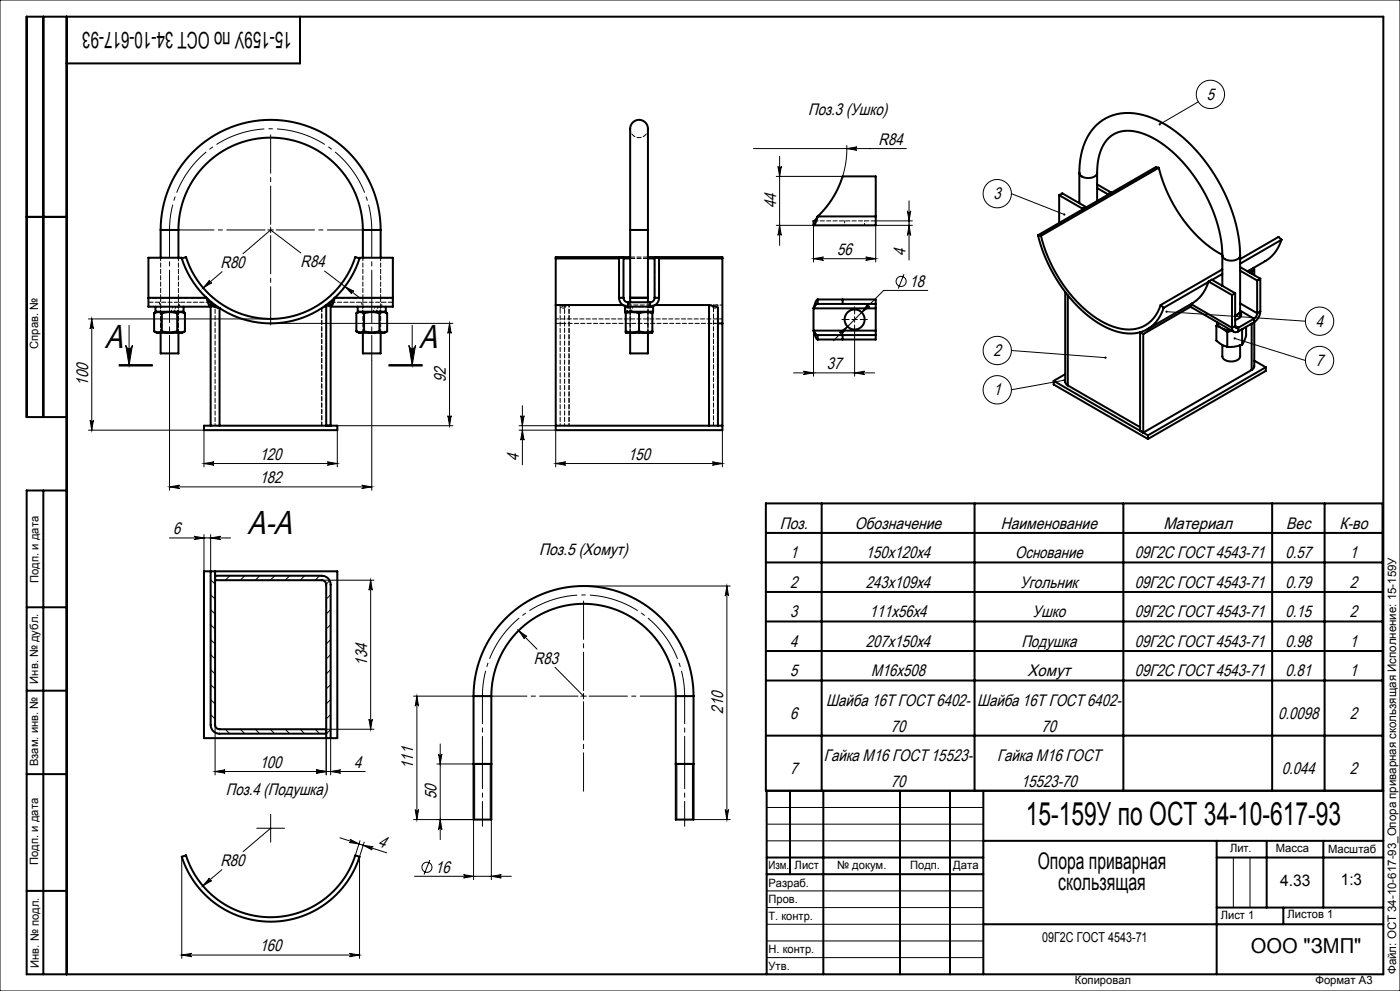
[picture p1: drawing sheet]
<svg xmlns="http://www.w3.org/2000/svg" width="420mm" height="297mm" viewBox="0 0 420 297" stroke-linecap="round" stroke-linejoin="round" font-family="sans-serif">
<g fill="none" stroke="#000" stroke-width=".3">
<path d="M0 0h420v297h-420zM359.5 30.5l-11.6 6.8M226.1 44.5h45.8M233.4 49.9a.5 .5 0 0 0 .5 .4 .5 .5 0 0 0 .5-.4l-.5 3zM233.9 46.9v26.6M254 43.5l-.2 4.8-1 4.6h-19.9M254.1 44.5l3-.5a.5 .5 0 0 0-.5 .5 .5 .5 0 0 0 .5 .5zM303.4 58l15.9 6.3M80.4 68.9h1.6M81.2 68.1v1.7M90.3 75.8l-9.1-6.9-8.3 7.1M232.9 67.5h11.2v11"/>
<path d="M233.9 67.5l.5 3a.5 .5 0 0 0-.5-.4 .5 .5 0 0 0-.5 .4zM244.1 77.5h18.6M244.1 77.5l3-.5a.5 .5 0 0 0-.5 .5 .5 .5 0 0 0 .5 .5zM259.7 77l3 .5-3 .5a.5 .5 0 0 0 .5-.5 .5 .5 0 0 0-.5-.5zM262.7 66.2h11M272.2 63.2a.5 .5 0 0 0 .5 .5 .5 .5 0 0 0 .5-.5l-.5 3zM272.7 60.2v17.7M272.7 67.5l.5 3a.5 .5 0 0 0-.5-.4 .5 .5 0 0 0-.5 .4zM273.7 67.5h-11v11M26.5 95.6h54.7M27.5 95.6l.5 3a.5 .5 0 0 0-.5-.5 .5 .5 0 0 0-.5 .5zM27.5 95.6v33.3"/>
<path d="M38.7 97.5v12M62.9 84a.5 .5 0 0 0 0 .6 .5 .5 0 0 0 .7 .1l-2.6 1.6zM66.6 81.4l-5.6 4.9M81.2 96.9h54.7M97.4 81.2l10.8 8.3M103.5 85.9l2.7 1.4a.5 .5 0 0 0-.7 .1 .5 .5 0 0 0 .1 .7zM123.7 97.5v12M134.9 96.9l.5 3a.5 .5 0 0 0-.5-.5 .5 .5 0 0 0-.5 .5zM134.9 96.9v30.7M244.1 99.1v13.7M251.8 99.6l2.5-1.7-1.8 2.4a.5 .5 0 0 0 0-.6 .5 .5 0 0 0-.7-.1zM255.6 95.8h1.6"/>
<path d="M256.4 94.9v1.7M256.4 99.6v13.2M260.3 91.2a.5 .5 0 0 0 0 .6 .5 .5 0 0 0 .7 .1l-2.5 1.7zM271.2 82.2l-1.7 4.3M278.3 87h-13.2l-15.1 15.1M350 93.4l41.6 2.9M35.7 109.7h10zM35.7 109.5h10M35.7 109.3h10M37.7 103.5a1 1 0 0 0 1 .9 1 1 0 0 0 1-.9l-1 6zM50.9 107.9v39M111.5 107.9v39"/>
<path d="M116.7 109.5h10M116.7 109.3h10M116.7 109.7h10M122.7 103.5a1 1 0 0 0 1 .9 1 1 0 0 0 1-.9l-1 6zM238.1 111.8h24.3M241.1 111.3l3 .5-3 .5a.5 .5 0 0 0 .4-.5 .5 .5 0 0 0-.4-.5zM256.4 111.8l3-.5a.5 .5 0 0 0-.5 .5 .5 .5 0 0 0 .5 .5zM303.4 105l28.3 2.2M319.3 113.9l-15.9 2.9M370.4 101.4l21.2 6.6M26.5 128.9h34.7v11M27 125.9a.5 .5 0 0 0 .5 .5 .5 .5 0 0 0 .5-.5l-.5 3z"/>
<path d="M61.2 138.9l3-.5a.5 .5 0 0 0-.5 .5 .5 .5 0 0 0 .5 .5zM61.2 138.9h40M98.2 138.4l3 .5-3 .5a.5 .5 0 0 0 .5-.5 .5 .5 0 0 0-.5-.5zM101.2 128.9v11M101.2 127.6h34.7M134.4 124.6a.5 .5 0 0 0 .5 .5 .5 .5 0 0 0 .5-.5l-.5 3zM155.7 128.9h11v11M155.7 127.6h11M156.2 124.6a.5 .5 0 0 0 .5 .5 .5 .5 0 0 0 .5-.5l-.5 3zM156.7 128.9l.5 3a.5 .5 0 0 0-.5-.5 .5 .5 0 0 0-.5 .5zM156.7 121.6v17.7M166.7 138.9l3-.5a.5 .5 0 0 0-.5 .5 .5 .5 0 0 0 .5 .5z"/>
<path d="M166.7 138.9h50M213.7 138.4l3 .5-3 .5a.5 .5 0 0 0 .5-.5 .5 .5 0 0 0-.5-.5zM216.7 128.9v11M50.9 145.9l3-.5a.5 .5 0 0 0-.5 .5 .5 .5 0 0 0 .5 .5zM50.9 145.9h60.6M108.5 145.4l3 .5-3 .5a.5 .5 0 0 0 .5-.5 .5 .5 0 0 0-.5-.5zM50.8 161.2h18.4M58.2 160.7l3 .5-3 .5a.5 .5 0 0 0 .5-.5 .5 .5 0 0 0-.5-.5zM61.2 160.2v11M63.2 161.2l3-.5a.5 .5 0 0 0-.5 .5 .5 .5 0 0 0 .5 .5zM63.2 160.2v11M63.2 178.2l1.3 1.4"/>
<path d="M63.2 173.7l1.3 1.4M68.9 172.6l-1.3 1.3M73.4 172.6l-1.3 1.3M77.9 172.6l-1.3 1.3M82.4 172.6l-1.3 1.3M86.9 172.6l-1.3 1.3M91.4 172.6l-1.3 1.3M95.9 172.6l-1.4 1.3M96.5 173.9h15.7M98.9 174l-1 1.1M99.2 178.2l-1.3 1.4M111.2 173.9v44.7"/>
<path d="M111.2 173.9l.5 3a.5 .5 0 0 0-.5-.5 .5 .5 0 0 0-.5 .5zM175.1 175.6h44M218.1 175.6v70M218.1 175.6l.5 3a.5 .5 0 0 0-.5-.4 .5 .5 0 0 0-.5 .4zM63.2 196.2l1.3 1.3M63.2 191.7l1.3 1.3M63.2 187.2l1.3 1.3M63.2 182.7l1.3 1.3M99.2 182.7l-1.3 1.3M99.2 187.2l-1.3 1.3M99.2 191.7l-1.3 1.3M99.2 196.2l-1.3 1.3"/>
<path d="M155.6 189l2.5 1.8a.5 .5 0 0 0-.7 0 .5 .5 0 0 0-.1 .7zM155.6 189l5.5 5.6M166.5 200l8.6 8.6M63.2 214.1l1.3 1.4M63.2 209.7l1.3 1.3M63.2 205.2l1.3 1.3M63.2 200.7l1.3 1.3M64.5 217.2v15M67.6 218.6l1.3 1.3M72.1 218.6l1.3 1.3M76.6 218.6l1.3 1.3M81.1 218.6l1.3 1.3"/>
<path d="M85.6 218.6l1.3 1.3M90.1 218.6l1.3 1.3M94.5 218.6l1.4 1.3M97.9 218.6h14.3M99.2 200.7l-1.3 1.3M99.2 205.2l-1.3 1.3M99.2 209.7l-1.3 1.3M99.2 214.1l-1.3 1.4M99.2 218.6l-1.3 1.4M110.7 215.6a.5 .5 0 0 0 .5 .4 .5 .5 0 0 0 .5-.4l-.5 3zM124.1 208.6h18M125.1 208.6v37"/>
<path d="M125.1 208.6l.5 3a.5 .5 0 0 0-.5-.4 .5 .5 0 0 0-.5 .4zM174.2 208.6h1.7M175.1 207.8v1.7M64.5 231.2l3-.5a.5 .5 0 0 0-.4 .5 .5 .5 0 0 0 .4 .5zM64.5 231.2h45.1M94.9 230.7l3 .5-3 .5a.5 .5 0 0 0 .4-.5 .5 .5 0 0 0-.4-.5zM97.9 221.2v11M99.2 231.2l3-.5a.5 .5 0 0 0-.5 .5 .5 .5 0 0 0 .5 .5zM99.2 221.2v11M131.1 229h11M131.6 226a.5 .5 0 0 0 .5 .4 .5 .5 0 0 0 .5-.4l-.5 3zM132.1 223v28.6"/>
<path d="M142.4 229v16.6M147.1 229v16.6M203.1 229v16.6M207.7 229v16.6M54.5 256.8v30.4M77 248.2h8.4M81.2 244.1v8.3M81.2 248.2l-8.3 7M102 251.1l14 4.5M105 251.5l2.7 1.4-3-.4a.5 .5 0 0 0 .6-.4 .5 .5 0 0 0-.3-.6zM108 252l-1.4 4.4M109 253.3l3 .5a.5 .5 0 0 0-.6 .3 .5 .5 0 0 0 .3 .6z"/>
<path d="M109.3 252.4l-1.4 4.4v30.4M124.1 245.6h18v18M124.6 242.6a.5 .5 0 0 0 .5 .5 .5 .5 0 0 0 .5-.5l-.5 3zM128.9 257.8l-1.7 4.3M132.1 245.6l.5 3a.5 .5 0 0 0-.5-.4 .5 .5 0 0 0-.5 .4zM147.4 245.6v18M208.1 245.6h11M217.6 242.6a.5 .5 0 0 0 .5 .5 .5 .5 0 0 0 .5-.5l-.5 3zM230 242h65M230 247h65M230 252h65M370 257v15"/>
<path d="M375 257v15M62.8 263.2a.5 .5 0 0 0 0 .7 .5 .5 0 0 0 .7 0l-2.6 1.6zM66.6 260.6l-5.7 4.9M124.3 262.6h29.1M139.1 262.1l3 .5-3 .5a.5 .5 0 0 0 .4-.5 .5 .5 0 0 0-.4-.5zM147.4 262.6l3-.5a.5 .5 0 0 0-.5 .5 .5 .5 0 0 0 .5 .5zM230 267h65M230 272h65M230 277h65M54.5 286.2h53.4M54.5 286.2l3-.5a.5 .5 0 0 0-.4 .5 .5 .5 0 0 0 .4 .5zM104.9 285.7l3 .5-3 .5a.5 .5 0 0 0 .4-.5 .5 .5 0 0 0-.4-.5z"/>
<path d="M230 282h65M230 287h65"/>
<circle cx="363.1" cy="28.3" r="4.2"/>
<circle cx="299.2" cy="58" r="4.2"/>
<circle cx="270.3" cy="84.3" r="1.51"/>
<circle cx="395.9" cy="96.3" r="4.2"/>
<circle cx="299.2" cy="105" r="4.2"/>
<circle cx="299.2" cy="116.8" r="4.2"/>
<circle cx="395.9" cy="108" r="4.2"/>
<circle cx="128.1" cy="259.9" r="1.51"/>
</g>
<path d="M142.1 229h5.3M202.7 229h5.4" fill="none" stroke="#000" stroke-width=".6" stroke-linecap="butt"/>
<path d="M111.5 68.9a30.3 30.3 0 0 0-30.3-30.3 30.3 30.3 0 0 0-30.3 30.3M205.4 208.6a30.3 30.3 0 0 0-30.3-30.3 30.3 30.3 0 0 0-30.4 30.3" fill="none" stroke="#000" stroke-width=".3" stroke-dasharray="15.2 1.3 1.3 1.3" stroke-dashoffset="7.6" stroke-linecap="butt"/>
<g fill="none" stroke="#000" stroke-width=".6">
<path d="M13 5v120M20 5v287M90 5v14h-70M317.7 58.5l7.1 4M317.7 58.5l1-.6 7 4.1M317.7 58.5v8.3M323.8 51.8a19 19 0 0 1 6.1-15.1 15.3 15.3 0 0 1 15.7-1.4 43.7 43.7 0 0 1 20.6 20.3 45.9 45.9 0 0 1 5.8 21M323.8 51.8a3 3 0 0 0 4.5 1.2l.6-.6 .2-.6M323.8 51.8v9.1M329.1 51.8a13.7 13.7 0 0 1 4.1-11 10.1 10.1 0 0 1 10.3-.5 38.5 38.5 0 0 1 18.1 18.1 40.4 40.4 0 0 1 5.1 18.2M329.1 51.8v8.4M329.1 56.4l3.2 1.8"/>
<path d="M329.1 55.3l4.2 2.3M332.3 58.2l.1 .2M333.3 57.6l-1 .6M333.3 57.6v.2M347.6 50.3a42.3 42.3 0 0 0 18 25.5l1.1 .6M347.6 50.3l-.9-.2-35.3 20.4M347.6 50.3l-35.3 20.4M8 65h12M48.2 68.9a33 33 0 0 1 33-33 33 33 0 0 1 33 33M48.2 68.9h5.3M48.2 68.9v8.4M53.5 68.9a27.7 27.7 0 0 1 27.7-27.6 27.7 27.7 0 0 1 27.7 27.6"/>
<path d="M53.5 68.9v8.4M54.5 77.5l1.3-.5a26.7 26.7 0 0 0 25.4 18.6 26.7 26.7 0 0 0 25.4-18.6l1.3 .5M54.5 77.5a28 28 0 0 0 26.7 19.4 28 28 0 0 0 26.7-19.4M54.5 77.5v-.2h-10v12M107.9 77.5v-.2h10v12M108.9 68.9h5.3M108.9 68.9v8.4M114.2 68.9v8.4M166.7 77.5v13.9M166.7 77.5h19M187 77.5h2M189 68.9v-29.2a2.8 2.8 0 0 1 1.4-3.4 2.8 2.8 0 0 1 3.6 .9l.4 1.4v30.3"/>
<path d="M189 68.9h5.4M189 68.9v21.7M189 77h-22.3v.5M194.4 68.9v21.7M194.4 77h22.3v.5M194.4 77.5h2M197.7 77.5h19M216.7 77.5v19.4M245.3 64.9l-.1 .4a3.3 3.3 0 0 1-1.1 2.2M245.3 64.9l-.7 1-.5 .3v1.3M245.3 64.9a28 28 0 0 0 7.5-12h9.9v12M245.3 64.9h17.4"/>
<path d="M262.7 64.9v2.6h-18.6M311.4 70.5a43.9 43.9 0 0 0 19.5 27.1 14.3 14.3 0 0 0 12.7 1.4 10.9 10.9 0 0 0 5.5-6.7M311.4 70.5l.9 .2M312.3 70.7a42.3 42.3 0 0 0 17.9 25.5 14.1 14.1 0 0 0 12.6 1.7 10.3 10.3 0 0 0 5.4-6.5M324.8 62.5v.2M325.7 62l-.9 .5M325.7 62l.1 .2M366.7 76.6a3 3 0 0 0 4.4 1.1l.7-.5 .2-.6M366.7 76.6v9.1M372 76.6v18.5M384.5 71.9a11 11 0 0 1-4.9 6.3l-5.3 3.1M384.5 71.9l-12.5 7.1"/>
<path d="M384.5 71.9l-.9-.9-11.6 6.7M44.5 89.3v2.6h18.7a4.2 4.2 0 0 1-1.3-2.6M44.5 89.3h17.4M46.2 93.9a2.05 2.05 0 0 1 2.3 0M46.2 99.3l.9 .5h7.6l.8-.5M46.2 99.3a2.05 2.05 0 0 0 2.3 0M46.2 93.9v5.4M46.6 91.9v1.5h8.5v-1.5M47.1 93.4l-.9 .5M48.2 99.8v6.1h5.3v-6.1M48.5 93.9a7.7 7.7 0 0 1 4.7 0M48.5 99.3a7.7 7.7 0 0 0 4.7 0"/>
<path d="M48.5 93.9v5.4M53.2 93.9a2.05 2.05 0 0 1 2.3 0M53.2 99.3a2.05 2.05 0 0 0 2.3 0M53.2 93.9v5.4M54.7 93.4l.8 .5M55.5 93.9v5.4M61.9 89.3l.7 .9 .6 .4v37M63.2 91.4h1.3l.4 .5 1 .4-2.1-.5zM65.9 92.3v35.3M99.2 91.4h-1.3v36.2M100.4 89.3l-.6 2-.6 .6h18.7v-2.6M100.4 89.3l-.6 .9-.6 .4v37"/>
<path d="M100.4 89.3h17.5M106.9 93.9a2.05 2.05 0 0 1 2.3 0M106.9 99.3a2.05 2.05 0 0 0 2.3 0M106.9 99.3l.8 .5h7.6l.8-.5M106.9 93.9v5.4M107.3 91.9v1.5h8.4v-1.5M107.7 93.4l-.8 .5M108.9 99.8v6.1h5.3v-6.1M109.2 93.9a7.7 7.7 0 0 1 4.6 0M109.2 99.3a7.7 7.7 0 0 0 4.6 0M109.2 93.9v5.4M113.8 93.9a2.05 2.05 0 0 1 2.3 0"/>
<path d="M113.8 99.3a2.05 2.05 0 0 0 2.3 0M113.8 93.9v5.4M115.3 93.4l.8 .5M116.1 93.9v5.4M166.7 91.4h20.1M166.7 91.4v37.5h50v-32M185.7 89.3a2.67 2.67 0 0 0 2.7 2.6M185.7 89.3h1.3M185.7 89.3v-12h1.3v12M187 89.3a1.33 1.33 0 0 0 1.4 1.3M187.7 99.3a.59 .59 0 0 0 .3 .5 .59 .59 0 0 0 .7 0h6a.59 .59 0 0 0 .7 0 .59 .59 0 0 0 .3-.5M187.7 99.3a5.8 5.8 0 0 0 4 0"/>
<path d="M187.7 93.9a5.8 5.8 0 0 1 4 0M187.7 93.9v5.4M187.9 93.4l-.2 .5M188.4 91.9h-.9v1.5h8.4v-1.5h-.9M188.4 91.9h6.6M188.4 90.6v1.3M188.4 90.6h6.6M189 89.3h5.4M189 99.8v6.1h5.4v-6.1M191.7 99.3a5.8 5.8 0 0 0 4 0M191.7 93.9a5.8 5.8 0 0 1 4 0M191.7 93.9v5.4"/>
<path d="M195 90.6v1.3M195.5 93.4l.2 .5M195.7 93.9v5.4M196.4 89.3a1.33 1.33 0 0 1-1.4 1.3M196.4 89.3h1.3M196.4 89.3v-12h1.3v12M196.6 91.4h16.1M197.7 89.3a2.67 2.67 0 0 1-2.7 2.6M212.7 91.4l2.3 .6 .4 .3v35.3M212.7 91.4v36.2M215.4 96.9h1.3M244.1 99.1v.2a3.9 3.9 0 0 0 1.2 2.5"/>
<path d="M244.1 99.1l.6 1 .6 .3M244.1 92.4v6.7M244.1 92.4h18.6M244.1 99.1h18.6M245.3 89.8h7.5M245.3 91.1h7.5M245.3 89.8a3.3 3.3 0 0 0-1.1 2.2l-.1 .4M245.3 91.1l-.5 .2-.7 1.1M245.3 89.8v1.3M252.8 89.8h9.9v1.3M252.8 89.8v1.3M252.8 91.1h9.9"/>
<path d="M262.7 91.1v1.3M262.7 99.1v1.3M262.7 92.4v6.7M319.6 87.5v26.9l.2 .6 .5 .5M320.3 88.5v27M348.2 91.4l.9 .9M357.2 91.9l-14.2 8.2M362.5 84.5l-13.4 7.8M362.6 84.4a11.1 11.1 0 0 1-4.9 6.5l-13.5 7.8M362.6 84.4l7 4M362.6 84.4l.9-.6 7 4.1M364.9 97.7l1.1 .4"/>
<path d="M364.9 97.7v4.4a7.5 7.5 0 0 0 3.3 1.9M365.2 96.6a2.32 2.32 0 0 0 1.9 2l2.3 .4M365.2 96.8l-.3 .9M366.7 85.5l-.1 .1M366.7 82.1l-3.1 1.8M366.7 80.7l-18.5 10.7M366.8 98.5l1.4 1.1M368.2 99.6v4.4M369.6 99.1l-1.4 .5M369.6 98.2l-12.3-7.1 .1 1 12.8 7.3M369.6 98.2a1.15 1.15 0 0 0 .6 1.2 1.15 1.15 0 0 0 1.3-.1M369.6 88.4v9.8"/>
<path d="M370.5 97.7a.57 .57 0 0 0 .3 .6 .57 .57 0 0 0 .7-.1M370.5 94.6l1-.5 .5-.9-.3 .7zM370.5 87.9l-.9 .5M370.5 87.9v9.8M370.5 97.7l-.9 .5M370.5 97.7l1 .5M371.5 98.2v1.1M372 93.5a1.42 1.42 0 0 1 .2 1.5 1.42 1.42 0 0 1-1.3 .8l-.4 .1M372 81.1l5.1 3M372 80l6.1 3.5M372 94.6l.2 .2M372 90.9l5.1 3"/>
<path d="M372 93.1l4.2 2.4M372.1 94.7h-.1M372.3 98.9h.3M372.6 98.9v4.4M372.7 98.6l-.1 .3M373.8 98a7 7 0 0 1-1.2 5.3M374.9 81l.6 .4M375.5 81.4l-.6 .3M375.5 81.4v.6M375.5 97v13.9M376.1 80.3l.2 .4-.8 .7M376.2 95.5l-4.7 2.7"/>
<path d="M376.2 95.5v1.1M376.2 96.6l-4.7 2.7M376.3 96.5v13.3l-.2 .6-.6 .5M376.3 80.6v1.9M377.1 93.9a2.08 2.08 0 0 1-.9 1.6M377.1 84.1v9.8M378.1 93.3a4.2 4.2 0 0 1-1.9 3.3M378.1 83.5l-1 .6M378.1 83.5v9.8M378.1 93.3l-1 .6M245.3 101.8h7.5M245.3 100.4h7.5"/>
<path d="M245.3 100.4v1.4M252.8 100.4v1.4M252.8 100.4h9.9M262.7 100.4v1.4h-9.9M316.1 114.2l28.3 16.3M316.1 114.2v1l28.3 16.4M319.6 112.2l-3.5 2M320.3 115.5l21.7 12.5M343 100.1l-1-.5v29.5M343 100.1v29.6l32.5-18.8M366.7 103.4v3.4a2.78 2.78 0 0 0 3.7 1.4l1-.4 .5-.5 .1-3.8M372.6 103.3a9 9 0 0 1-4.4 .7"/>
<path d="M376.3 108.1l3.4 2M379.7 110.1l-35.3 20.4M379.7 110.1v1.1l-35.3 20.4M20 125h-12v-120h407v287h-407v-145h12M61.2 127.6h40v1.3h-40zM166.7 127.6h50M344.4 130.5v1.1M13 147v145M229.8 159.7h185M246.5 150.9v86.1M292.4 150.9v86.1M337 150.9v86.1"/>
<path d="M381.6 150.9v86.1M397.4 150.9v86.1M61.2 171.2h40v50h-40zM63.2 171.2v46a2.67 2.67 0 0 0 2.7 2.7h32M64.5 171.2v46a1.33 1.33 0 0 0 1.4 1.4h32M64.5 172.6h32a2.67 2.67 0 0 1 2.7 2.6v46M64.5 173.9h32a1.33 1.33 0 0 1 1.4 1.3v46M229.8 168.6h185M229.8 177.4h185M8 182h12M229.8 186.3h185M229.8 195.1h185"/>
<path d="M8 207h12M142.1 208.6a33 33 0 0 1 33-33 33 33 0 0 1 33 33M142.1 208.6v37h5.3v-37M142.1 208.6h5.3M147.4 208.6a27.7 27.7 0 0 1 27.7-27.6 27.7 27.7 0 0 1 27.6 27.6M202.7 208.6v37h5.4v-37M202.7 208.6h5.4M229.8 204h185M8 232h12M142.1 229h5.3zM142.1 229h.1M202.7 229h5.4z"/>
<path d="M202.7 229h.1M229.8 220.5h185M230 237v55M237 237v25M247 237v55M270 237v55M285 237v55M295 237v55M414.8 237v-86.1h-185v86.1h185.2M54.5 256.8l1.3-.4a26.7 26.7 0 0 0 25.4 18.5 26.7 26.7 0 0 0 25.4-18.5l1.3 .4a28 28 0 0 1-26.7 19.4 28 28 0 0 1-26.7-19.4zM230 257h65M295 252h120"/>
<path d="M365 252v40M365 257h50M380 252v20M397 252v20M8 267h12M230 262h65M295 277h120M365 272h50M385 272v5"/>
<circle cx="256.4" cy="95.8" r="3"/>
</g>
<path d="M79.5 68.9h-26.8M81.2 67.3v-26.9M81.2 70.6v26.8M82.9 68.9h26.8M173.4 208.6h-26.8M175.1 207v-26.9M175.1 210.3v26.8M176.7 208.6h26.9" fill="none" stroke="#000" stroke-width=".3" stroke-dasharray="15.2 1.3 1.3 1.3" stroke-dashoffset="3.7"/>
<path d="M254.7 95.8h-2.1M256.4 94.1v-2.2M256.4 97.4v2.2M258.1 95.8h2.1" fill="none" stroke="#000" stroke-width=".3" stroke-dasharray="15.2 1.3 1.3 1.3"/>
<path d="M50.9 107.9v-18.6M111.5 107.9v-18.6M144.7 247.6v-18.6M205.4 247.6v-18.6" fill="none" stroke="#000" stroke-width=".3" stroke-dasharray="15.2 1.3 1.3 1.3" stroke-dashoffset="7.8"/>
<path d="M50.9 68.9v20.4M111.5 68.9v20.4M144.7 208.6v20.4M205.4 208.6v20.4" fill="none" stroke="#000" stroke-width=".3" stroke-dasharray="15.2 1.3 1.3 1.3" stroke-dashoffset="7"/>
<g fill="#000">
<path d="M347.7 37l-.1 .4 .3-.1-.3 .1a.33 .33 0 0 0 .5 .1 .33 .33 0 0 0 .1-.5 .33 .33 0 0 0-.5 0zM349.7 93.2l-.1 .2h.4h-.4a.33 .33 0 0 0 .4 .3 .33 .33 0 0 0 .3-.4 .33 .33 0 0 0-.6-.1zM370.2 101.2l-.1 .1 .3 .1-.3-.1a.33 .33 0 0 0 .3 .4 .33 .33 0 0 0 .3-.4 .33 .33 0 0 0-.5-.1zM319 113.7a.33 .33 0 0 0 .2 .6 .33 .33 0 0 0 .4-.4h-.3h.3l-.2-.3zM331.4 107l.1 .5 .4-.1 .1-.2h-.3h.3l-.1-.3zM319.1 64.1v.4h.5l-.3-.2 .3 .1-.1-.4zM122.7 103.5a1 1 0 0 0 1 .9 1 1 0 0 0 1-.9l-1 6zM37.7 103.5a1 1 0 0 0 1 .9 1 1 0 0 0 1-.9l-1 6z"/>
<path d="M233.9 67.5l.5 3a.5 .5 0 0 0-.5-.4 .5 .5 0 0 0-.5 .4zM233.4 49.9a.5 .5 0 0 0 .5 .4 .5 .5 0 0 0 .5-.4l-.5 3z"/>
<path d="M259.7 77l3 .5-3 .5a.5 .5 0 0 0 .5-.5 .5 .5 0 0 0-.5-.5zM244.1 77.5l3-.5a.5 .5 0 0 0-.5 .5 .5 .5 0 0 0 .5 .5z"/>
<path d="M272.2 63.2a.5 .5 0 0 0 .5 .5 .5 .5 0 0 0 .5-.5l-.5 3zM272.7 67.5l.5 3a.5 .5 0 0 0-.5-.4 .5 .5 0 0 0-.5 .4z"/>
<path d="M27 125.9a.5 .5 0 0 0 .5 .5 .5 .5 0 0 0 .5-.5l-.5 3zM27.5 95.6l.5 3a.5 .5 0 0 0-.5-.5 .5 .5 0 0 0-.5 .5zM134.4 124.6a.5 .5 0 0 0 .5 .5 .5 .5 0 0 0 .5-.5l-.5 3zM134.9 96.9l.5 3a.5 .5 0 0 0-.5-.5 .5 .5 0 0 0-.5 .5zM132.1 245.6l.5 3a.5 .5 0 0 0-.5-.4 .5 .5 0 0 0-.5 .4zM131.6 226a.5 .5 0 0 0 .5 .4 .5 .5 0 0 0 .5-.4l-.5 3zM124.6 242.6a.5 .5 0 0 0 .5 .5 .5 .5 0 0 0 .5-.5l-.5 3zM125.1 208.6l.5 3a.5 .5 0 0 0-.5-.4 .5 .5 0 0 0-.5 .4zM217.6 242.6a.5 .5 0 0 0 .5 .5 .5 .5 0 0 0 .5-.5l-.5 3zM218.1 175.6l.5 3a.5 .5 0 0 0-.5-.4 .5 .5 0 0 0-.5 .4z"/>
<path d="M61.2 138.9l3-.5a.5 .5 0 0 0-.5 .5 .5 .5 0 0 0 .5 .5zM98.2 138.4l3 .5-3 .5a.5 .5 0 0 0 .5-.5 .5 .5 0 0 0-.5-.5zM62.9 84l-1.9 2.3 2.6-1.6a.5 .5 0 0 1-.7-.1 .5 .5 0 0 1 0-.6zM103.5 85.9l2.1 2.2a.5 .5 0 0 1-.1-.7 .5 .5 0 0 1 .7-.1zM50.9 145.9l3-.5a.5 .5 0 0 0-.5 .5 .5 .5 0 0 0 .5 .5zM108.5 145.4l3 .5-3 .5a.5 .5 0 0 0 .5-.5 .5 .5 0 0 0-.5-.5zM166.7 138.9l3-.5a.5 .5 0 0 0-.5 .5 .5 .5 0 0 0 .5 .5zM213.7 138.4l3 .5-3 .5a.5 .5 0 0 0 .5-.5 .5 .5 0 0 0-.5-.5zM155.6 189l1.7 2.5a.5 .5 0 0 1 .1-.7 .5 .5 0 0 1 .7 0zM62.8 263.2l-1.9 2.3 2.6-1.6a.5 .5 0 0 1-.7 0 .5 .5 0 0 1 0-.7zM254.1 44.5l3 .5a.5 .5 0 0 1-.5-.5 .5 .5 0 0 1 .5-.5zM251.8 99.6a.5 .5 0 0 1 .7 .1 .5 .5 0 0 1 0 .6l1.8-2.4zM260.3 91.2l-1.8 2.4 2.5-1.7a.5 .5 0 0 1-.7-.1 .5 .5 0 0 1 0-.6zM241.1 111.3l3 .5-3 .5a.5 .5 0 0 0 .4-.5 .5 .5 0 0 0-.4-.5zM256.4 111.8l3-.5a.5 .5 0 0 0-.5 .5 .5 .5 0 0 0 .5 .5z"/>
<path d="M156.2 124.6a.5 .5 0 0 0 .5 .5 .5 .5 0 0 0 .5-.5l-.5 3zM156.7 128.9l.5 3a.5 .5 0 0 0-.5-.5 .5 .5 0 0 0-.5 .5z"/>
<path d="M63.2 161.2l3-.5a.5 .5 0 0 0-.5 .5 .5 .5 0 0 0 .5 .5zM58.2 160.7l3 .5-3 .5a.5 .5 0 0 0 .5-.5 .5 .5 0 0 0-.5-.5zM147.4 262.6l3-.5a.5 .5 0 0 0-.5 .5 .5 .5 0 0 0 .5 .5zM139.1 262.1l3 .5-3 .5a.5 .5 0 0 0 .4-.5 .5 .5 0 0 0-.4-.5z"/>
<path d="M111.2 173.9l.5 3a.5 .5 0 0 0-.5-.5 .5 .5 0 0 0-.5 .5zM110.7 215.6a.5 .5 0 0 0 .5 .4 .5 .5 0 0 0 .5-.4l-.5 3z"/>
<path d="M94.9 230.7l3 .5-3 .5a.5 .5 0 0 0 .4-.5 .5 .5 0 0 0-.4-.5zM64.5 231.2l3-.5a.5 .5 0 0 0-.4 .5 .5 .5 0 0 0 .4 .5z"/>
<path d="M99.2 231.2l3-.5a.5 .5 0 0 0-.5 .5 .5 .5 0 0 0 .5 .5zM94.9 230.7l3 .5-3 .5a.5 .5 0 0 0 .4-.5 .5 .5 0 0 0-.4-.5z"/>
<path d="M105 251.5l2.7 1.4-3-.4a.5 .5 0 0 0 .6-.4 .5 .5 0 0 0-.3-.6zM109 253.3l3 .5a.5 .5 0 0 0-.6 .3 .5 .5 0 0 0 .3 .6z"/>
<path d="M104.9 285.7l3 .5-3 .5a.5 .5 0 0 0 .4-.5 .5 .5 0 0 0-.4-.5zM54.5 286.2l3-.5a.5 .5 0 0 0-.4 .5 .5 .5 0 0 0 .4 .5z"/>
</g>
<g fill="none" stroke="#000" stroke-width=".3" stroke-dasharray="1.3 .6" stroke-dashoffset=".8">
<path d="M48.1 91.9v1.5M51.8 91.9l-.5 1.5M52.2 93.4l.5-1.5M52.4 93.4l.4-1.5M53.6 93.4v-1.5M53.6 91.9l-.4 1.5M97.9 91.4l-.4 .5-1 .4M108.8 91.9v1.5M112.5 91.9l-.5 1.5M112.8 93.4l.5-1.5M113 93.4l.4-1.5M114.2 93.4v-1.5"/>
<path d="M114.3 91.9l-.5 1.5M170.7 91.4l-.9 .5-.4 .4M187.5 91.9v1.5M187.7 93.4l.2-1.5M188.5 91.9l-.3 1.5M189 91.9v1.5M189.2 91.9l-.2 1.5M189.4 93.4l.4-1.5M194.4 93.4v-1.5M195.9 93.4v-1.5M212.7 91.4l.9 .5 .4 .4"/>
</g>
<path d="M61.9 89.3h-8.4M65.9 92.3v35.3M96.5 92.3v35.3M108.9 89.3h-8.5M214 92.3v35.3" fill="none" stroke="#000" stroke-width=".3" stroke-dasharray="1.3 .6" stroke-dashoffset=".2"/>
<path d="M48.2 89.3v10.5M53.5 99.8v-10.5M99.2 91.4l-.6 .4-2.1 .5M108.9 89.3v10.5M114.2 99.8v-10.5M166.7 96.9h48.7M170.7 91.4l-2.3 .6-.4 .3" fill="none" stroke="#000" stroke-width=".3" stroke-dasharray="1.3 .6" stroke-dashoffset=".1"/>
<path d="M168 91.4v36.2M169.4 91.4v36.2M170.7 91.4v36.2M64.5 127.6v-36.2M170.7 127.6v-36.2M212.7 127.6v-36.2" fill="none" stroke="#000" stroke-width=".3" stroke-dasharray="1.3 .6" stroke-dashoffset=".6"/>
<path d="M44.5 89.3h17.4M100.4 89.3h17.5M185.7 89.3l.2 .9M196.6 91.4h-9.8M212.7 91.4h4M214 92.3v-.9M215.4 92.3v-.9" fill="none" stroke="#000" stroke-width=".3" stroke-dasharray="1.3 .6" stroke-dashoffset=".5"/>
<path d="M53.5 68.9h-5.3M108.9 68.9h5.3M194.4 77.5h-5.4M194.4 77h-5.4M194.4 68.9h-5.4M262.7 66.2h-18.6M53.5 89.3h-5.3M63.2 90.6h-18.7M114.2 89.3h-5.3M117.9 90.6h-18.7M189 90.6v9.2M194.4 99.8v-9.2" fill="none" stroke="#000" stroke-width=".3" stroke-dasharray="1.3 .6" stroke-dashoffset="-.1"/>
<g fill="none" stroke="#000" stroke-width=".3" stroke-dasharray="1.3 .6" stroke-dashoffset=".3">
<path d="M194.4 38.6a2.67 2.67 0 0 1-2.7 2.7 2.67 2.67 0 0 1-2.7-2.7M48.2 77.3v12M108.9 77.3v12M48.2 89.3h2.7M48.2 93.4v6.4M50.9 89.3h2.6M53.5 99.8v-6.4M53.5 89.3v-12M111.5 89.3h-2.6M114.2 89.3h-2.7M114.2 89.3v-12M185.7 89.3v-12"/>
<path d="M187 89.3v-12M189 93.4v6.4M194.4 99.8v-6.4M196.4 89.3v-12M197.7 89.3v-12"/>
</g>
<g fill="none" stroke="#000" stroke-width=".3" stroke-dasharray="1.3 .6" stroke-dashoffset=".7">
<path d="M187 77.5h-1.3M197.7 77.5h-1.3M253.4 66.2v1.3M259.4 67.5v-1.3M47.9 90.6v1.3M48.2 89.3h-3.7M53.9 91.9v-1.3M108.5 90.6v1.3M114.5 91.9v-1.3M117.9 89.3h-3.7M168 96.9h1.4M169.4 92.3h-1.4"/>
<path d="M187 89.3h-1.3M188.4 90.6v1.3M188.7 90.6v1.3M194.7 91.9v-1.3M195 90.6v1.3M196.4 89.3h1.3M214 92.3h1.4M214 96.9h1.4M215.4 91.4h-1.4"/>
</g>
<path d="M187.7 93.9v5.4M191.7 93.9v5.4M195.7 93.9v5.4" fill="none" stroke="#000" stroke-width=".3" stroke-dasharray="1.3 .6" stroke-dashoffset="-.2"/>
<path d="M185.7 77.3h.1M196.4 77.3h.1M185.7 89.3h.1M187 89.3l.1 .4M187.7 99.6l.2 .2M187.9 90.5l.5 .1M187.9 93.4l-.2 .1M188.4 90.6h.1M195.5 99.8l.2-.2M195.7 93.5l-.2-.1M196.4 89.3h.1" fill="none" stroke="#000" stroke-width=".3" stroke-dasharray="1.3 .6"/>
<path d="M166.7 95.6h50" fill="none" stroke="#000" stroke-width=".3" stroke-dasharray="1.3 .6" stroke-dashoffset=".4"/>
<g font-size="10">
<text x="31.5" y="104.3">A</text>
<text x="125.7" y="104.3">A</text>
<text x="74.2" y="159.9">A-A</text>
</g>
<text font-size="9.6" x="307.7" y="247.3">15-159У по ОСТ 34-10-617-93</text>
<g font-size="6.9">
<text x="87.6" y="9.6" transform="rotate(-180 87.6 9.6)">15-159У по ОСТ 34-10-617-93</text>
<text x="311.3" y="260.4">Опора приварная</text>
<text x="317.4" y="266.8">скользящая</text>
</g>
<text font-size="6.2" x="375.2" y="285.5">ООО &quot;ЗМП&quot;</text>
<g font-size="5">
<text x="362" y="29.9">5</text>
<text x="242.5" y="34.4">Поз.3 (Ушко)</text>
<text x="263.6" y="43.5">R84</text>
<text x="298.1" y="59.6">3</text>
<text x="232.8" y="62.4" transform="rotate(-90 232.8 62.4)">44</text>
<text x="251.2" y="76.5">56</text>
<text x="271.6" y="76.8" transform="rotate(-90 271.6 76.8)">4</text>
<text x="66.2" y="80.3">R80</text>
<text x="90.2" y="80.1">R84</text>
<text x="272.8" y="85.9">18</text>
<text x="394.8" y="97.9">4</text>
<text x="298.1" y="106.6">2</text>
<text x="248" y="110.7">37</text>
<text x="394.8" y="109.6">7</text>
<text x="26.4" y="115.5" transform="rotate(-90 26.4 115.5)">100</text>
<text x="133.8" y="114.6" transform="rotate(-90 133.8 114.6)">92</text>
<text x="298.1" y="118.4">1</text>
<text x="77.9" y="137.8">120</text>
<text x="188.4" y="137.8">150</text>
<text x="155.6" y="138.2" transform="rotate(-90 155.6 138.2)">4</text>
<text x="77.9" y="144.8">182</text>
<text x="51.9" y="160.1">6</text>
<text x="233.9" y="158.5">Поз.</text>
<text x="256.4" y="158.5">Обозначение</text>
<text x="300.2" y="158.5">Наименование</text>
<text x="349" y="158.5">Материал</text>
<text x="385.9" y="158.5">Вес</text>
<text x="401.8" y="158.5">К-во</text>
<text x="161.7" y="166.3">Поз.5 (Хомут)</text>
<text x="237" y="167.4">1</text>
<text x="259.8" y="167.4">150x120x4</text>
<text x="304.6" y="167.4">Основание</text>
<text x="340.4" y="167.4">09Г2С ГОСТ 4543-71</text>
<text x="385.7" y="167.4">0.57</text>
<text x="405" y="167.4">1</text>
<text x="237" y="176.2">2</text>
<text x="259.8" y="176.2">243х109х4</text>
<text x="306.1" y="176.2">Угольник</text>
<text x="340.4" y="176.2">09Г2С ГОСТ 4543-71</text>
<text x="385.7" y="176.2">0.79</text>
<text x="405" y="176.2">2</text>
<text x="237" y="185">3</text>
<text x="260.9" y="185">111х56х4</text>
<text x="309.8" y="185">Ушко</text>
<text x="340.4" y="185">09Г2С ГОСТ 4543-71</text>
<text x="385.7" y="185">0.15</text>
<text x="405" y="185">2</text>
<text x="237" y="193.9">4</text>
<text x="259.8" y="193.9">207х150х4</text>
<text x="306.4" y="193.9">Подушка</text>
<text x="340.4" y="193.9">09Г2С ГОСТ 4543-71</text>
<text x="385.7" y="193.9">0.98</text>
<text x="405" y="193.9">1</text>
<text x="110.1" y="199.5" transform="rotate(-90 110.1 199.5)">134</text>
<text x="160.2" y="198.9">R83</text>
<text x="237" y="202.7">5</text>
<text x="261.3" y="202.7">М16х508</text>
<text x="308.3" y="202.7">Хомут</text>
<text x="340.4" y="202.7">09Г2С ГОСТ 4543-71</text>
<text x="385.7" y="202.7">0.81</text>
<text x="405" y="202.7">1</text>
<text x="217" y="213.9" transform="rotate(-90 217 213.9)">210</text>
<text x="237" y="215.4">6</text>
<text x="247.9" y="211.6">Шайба 16T ГОСТ 6402-</text>
<text x="293.1" y="211.6">Шайба 16T ГОСТ 6402-</text>
<text x="383.5" y="215.4">0.0098</text>
<text x="405" y="215.4">2</text>
<text x="267.2" y="219.3">70</text>
<text x="312.5" y="219.3">70</text>
<text x="77.9" y="230.1">100</text>
<text x="106.3" y="230.1">4</text>
<text x="124" y="230.4" transform="rotate(-90 124 230.4)">111</text>
<text x="237" y="231.9">7</text>
<text x="247.2" y="228.1">Гайка M16 ГОСТ 15523-</text>
<text x="299.1" y="228.1">Гайка M16 ГОСТ</text>
<text x="384.6" y="231.9">0.044</text>
<text x="405" y="231.9">2</text>
<text x="67.7" y="238.3">Поз.4 (Подушка)</text>
<text x="131" y="239.5" transform="rotate(-90 131 239.5)">50</text>
<text x="267.2" y="235.8">70</text>
<text x="306.4" y="235.8">15523-70</text>
<text x="113.2" y="253.6" transform="rotate(18 113.2 253.6)">4</text>
<text x="66.1" y="259.6">R80</text>
<text x="130.6" y="261.5">16</text>
<text x="77.9" y="285.1">160</text>
</g>
<g font-size="4.8">
<text x="384" y="265.6">4.33</text>
<text x="402.3" y="265.3">1:3</text>
</g>
<text font-size="4.1" x="312.7" y="282.2">09Г2С ГОСТ 4543-71</text>
<text font-size="3.5" x="418.8" y="291.9" transform="rotate(-90 418.8 291.9)">Файл: ОСТ 34-10-617-93_Опора приварная скользящая Исполнение: 15-159У</text>
<g font-size="3.4">
<text x="11.5" y="104.5" transform="rotate(-90 11.5 104.5)">Справ. №</text>
<text x="11.6" y="174.7" transform="rotate(-90 11.6 174.7)">Подп. и дата</text>
<text x="11.4" y="204.9" transform="rotate(-90 11.4 204.9)">Инв. № дубл.</text>
<text x="11.4" y="229.6" transform="rotate(-90 11.4 229.6)">Взам. инв. №</text>
<text x="369" y="255.5">Лит.</text>
<text x="382.8" y="255.5">Масса</text>
<text x="398.4" y="255.6">Масштаб</text>
<text x="11.4" y="259.2" transform="rotate(-90 11.4 259.2)">Подп. и дата</text>
<text x="230.5" y="260.5">Изм.</text>
<text x="238.4" y="260.4">Лист</text>
<text x="251.1" y="260.4">№ докум.</text>
<text x="273" y="260.4">Подп.</text>
<text x="286" y="260.4">Дата</text>
<text x="230.5" y="265.7">Разраб.</text>
<text x="230.5" y="275.7">Т. контр.</text>
<text x="230.6" y="270.7">Пров.</text>
<text x="366.2" y="275.3">Лист 1</text>
<text x="386.3" y="275.2">Листов 1</text>
<text x="230.6" y="285.7">Н. контр.</text>
<text x="11.6" y="290" transform="rotate(-90 11.6 290)">Инв. № подл.</text>
<text x="230.6" y="290.7">Утв.</text>
<text x="322.5" y="295">Копировал</text>
<text x="394.6" y="295">Формат А3</text>
</g>
</svg>
